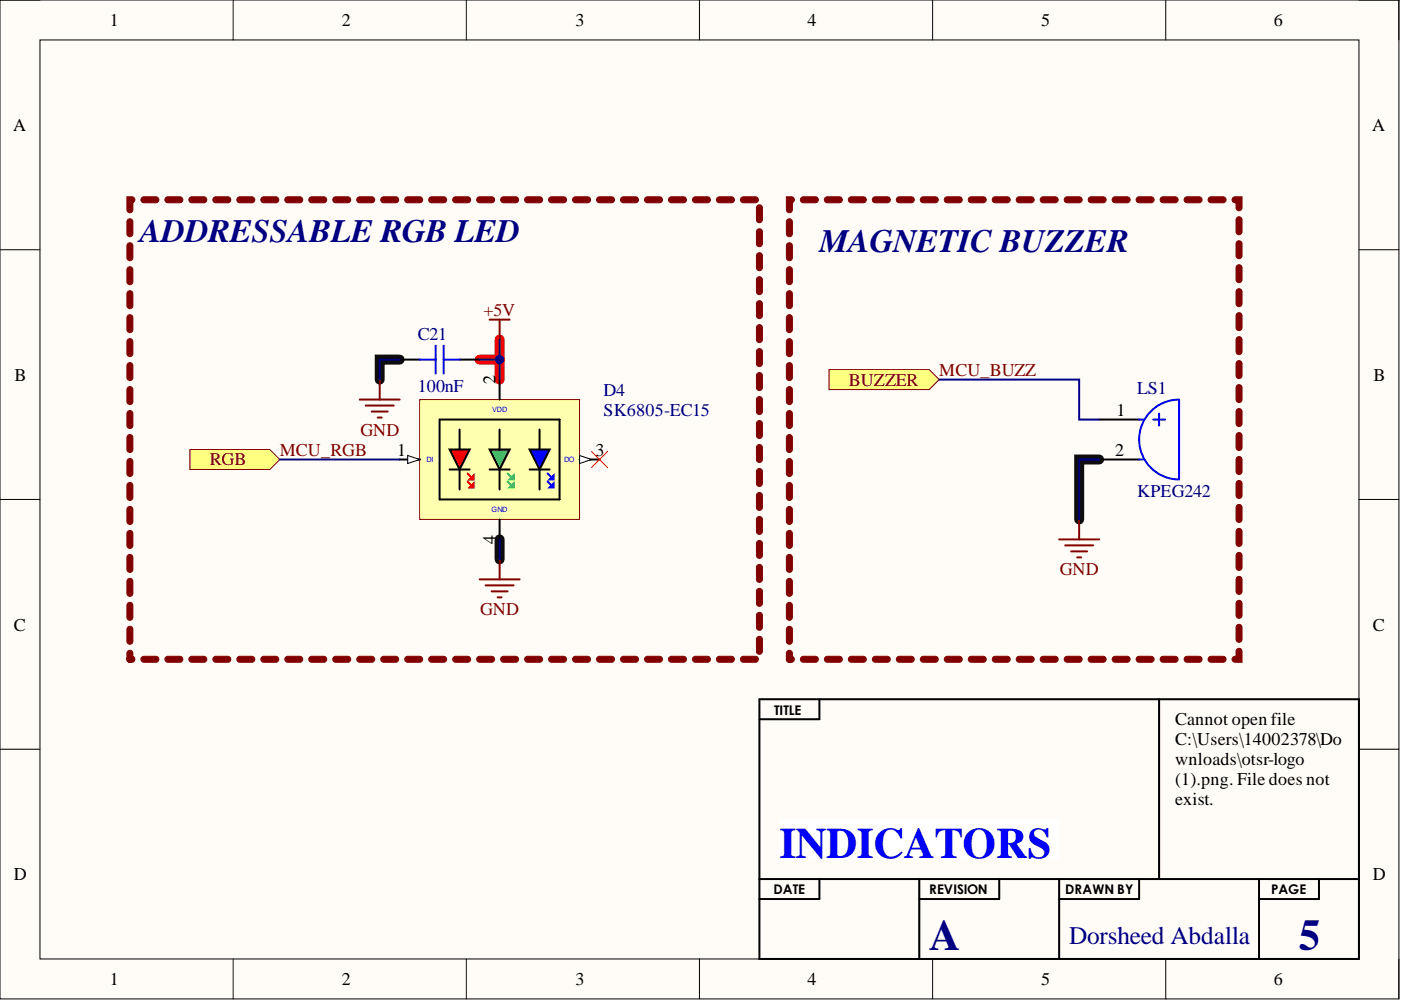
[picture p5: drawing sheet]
<svg xmlns="http://www.w3.org/2000/svg" width="178mm" height="127mm" viewBox="0 0 178 127" stroke-linecap="round" stroke-linejoin="round" font-family="sans-serif">
<path d="M0 0h177.5v126.7h-177.5z" fill-rule="evenodd" fill="#fffcf8"/>
<path d="M0 0h177.5v126.7h-177.5z" fill="none" stroke="#000" stroke-width=".13"/>
<path d="M5.1 5.1h167.4v116.6h-167.4z" fill-rule="evenodd" fill="#fffcf8"/>
<g fill="none" stroke="#000" stroke-width=".13">
<path d="M0 0h5.1M29.6 0v5.1M59.2 0v5.1M88.8 0v5.1M118.4 0v5.1M147.9 0v5.1M172.5 0h5v5.1M5.1 5.1h167.4v116.6h-167.4zM0 31.7h5.1M172.5 31.7h5M0 63.4h5.1M172.5 63.4h5"/>
<path d="M0 95.1h5.1M172.5 95.1h5M29.6 121.7v5M59.2 121.7v5M88.8 121.7v5M118.4 121.7v5M147.9 121.7v5M177.5 121.7v5"/>
</g>
<path d="M60.9 45.6h2.5M63.4 43.1v5.1" fill="none" stroke="#f00" stroke-width="1.3"/>
<path d="M50.7 45.6h-2.5v2.6M139.5 58.3h-2.5v7.6M63.4 68.4v2.6" fill="none" stroke="#101010" stroke-width="1.3"/>
<path d="M53.3 50.7h20.3v15.2h-20.3z" fill-rule="evenodd" fill="#ffffb0"/>
<path d="M53.3 50.7h20.3v15.2h-20.3z" fill="none" stroke="#800000" stroke-width=".13"/>
<path d="M50.7 58.3h2.6" fill="none" stroke="#000" stroke-width=".25"/>
<path d="M51.7 57.8l1.6 .5-1.6 .5z" fill="#f8fcff"/>
<path d="M51.7 57.8l1.6 .5-1.6 .5z" fill="none" stroke="#000" stroke-width=".13"/>
<path d="M63.4 48.2v2.5M73.6 58.3h2.5M63.4 65.9v2.5" fill="none" stroke="#000" stroke-width=".25"/>
<path d="M73.6 57.8l1.5 .5-1.5 .5z" fill="#f8fcff"/>
<path d="M73.6 57.8l1.5 .5-1.5 .5z" fill="none" stroke="#000" stroke-width=".13"/>
<path d="M57.1 59.6h2.5M58.3 59.6v2.5" fill="none" stroke="#000" stroke-width=".25"/>
<path d="M57.1 57h2.5l-1.3 2.6z" fill-rule="evenodd" fill="#f00"/>
<path d="M57.1 57h2.5l-1.3 2.6z" fill="none" stroke="#000" stroke-width=".25"/>
<path d="M59.6 60.8l.5-.5v.5z" fill="#f00"/>
<path d="M59.3 60.1l.6 .5M59.3 61.1l.6 .5M59.6 60.8l.5-.5v.5z" fill="none" stroke="#f00" stroke-width=".25"/>
<path d="M62.1 59.6h2.6M63.4 59.6v2.5" fill="none" stroke="#000" stroke-width=".25"/>
<path d="M62.1 57h2.6l-1.3 2.6z" fill-rule="evenodd" fill="#0f0"/>
<path d="M62.1 57h2.6l-1.3 2.6z" fill="none" stroke="#000" stroke-width=".25"/>
<path d="M64.7 60.8l.5-.5v.5z" fill="#0f0"/>
<path d="M64.4 60.1l.5 .5M64.7 60.8l.5-.5v.5z" fill="none" stroke="#0f0" stroke-width=".25"/>
<path d="M64.7 61.8l.5-.5v.5z" fill="#0f0"/>
<path d="M64.4 61.1l.5 .5M64.7 61.8l.5-.5v.5z" fill="none" stroke="#0f0" stroke-width=".25"/>
<path d="M67.2 59.6h2.5" fill="none" stroke="#000" stroke-width=".25"/>
<path d="M67.2 57h2.5l-1.2 2.6z" fill-rule="evenodd" fill="#00f"/>
<path d="M67.2 57h2.5l-1.2 2.6zM68.5 59.6v2.5" fill="none" stroke="#000" stroke-width=".25"/>
<path d="M69.7 60.8l.6-.5v.5z" fill="#00f"/>
<path d="M69.5 60.1l.5 .5M69.7 60.8l.6-.5v.5z" fill="none" stroke="#00f" stroke-width=".25"/>
<path d="M69.7 61.8l.6-.5v.5z" fill="#00f"/>
<path d="M69.5 61.1l.5 .5M69.7 61.8l.6-.5v.5z" fill="none" stroke="#00f" stroke-width=".25"/>
<path d="M58.3 54.5v2.5M63.4 54.5v2.5M68.5 54.5v2.5" fill="none" stroke="#000" stroke-width=".25"/>
<path d="M59.6 61.8l.5-.5v.5z" fill="#f00"/>
<path d="M59.6 61.8l.5-.5v.5z" fill="none" stroke="#f00" stroke-width=".25"/>
<path d="M55.8 53.2h15.2v10.2h-15.2z" fill="none" stroke="#000" stroke-width=".25"/>
<path d="M45.7 50.7h5M46.4 51.5h3.6M47.2 52.2h2M47.9 53h.5M48.2 48.2v2.5M62.1 40.6h2.6M63.4 40.6v2.5M60.9 73.5h5M61.6 74.3h3.6M62.4 75h2M63.2 75.8h.5M63.4 71v2.5" fill="none" stroke="#800000" stroke-width=".25"/>
<path d="M24.1 57h10.1l1.3 1.3-1.3 1.3h-10.1z" fill-rule="evenodd" fill="#ffff80"/>
<path d="M24.1 57h10.1l1.3 1.3-1.3 1.3h-10.1z" fill="none" stroke="#800000" stroke-width=".13"/>
<path d="M75.1 57.3l2 2M77.1 57.3l-2 2" fill="none" stroke="#f00" stroke-width=".13"/>
<path d="M134.4 68.4h5.1M135.2 69.2h3.5M135.9 70h2.1M136.7 70.7h.5M137 65.9v2.5" fill="none" stroke="#800000" stroke-width=".25"/>
<path d="M105.2 46.9h12.7l1.3 1.3-1.3 1.2h-12.7z" fill-rule="evenodd" fill="#ffff80"/>
<path d="M105.2 46.9h12.7l1.3 1.3-1.3 1.2h-12.7z" fill="none" stroke="#800000" stroke-width=".13"/>
<path d="M96.4 88.7h76.1v33h-76.1zM104 88.7v2.6h-7.6M147.1 88.7v22.8M96.4 111.5h76.1M104 111.5v2.6h-7.6M116.7 111.5v10.2M126.8 111.5v2.6h-10.1M134.4 111.5v10.2M144.6 111.5v2.6h-10.2M159.8 111.5v10.2M167.4 111.5v2.6h-7.6" fill="none" stroke="#000" stroke-width=".25"/>
<path d="M98.9 103.9h35.5v5.1h-35.5z" fill-rule="evenodd" fill="#fff"/>
<path d="M98.9 103.9h35.5v5.1h-35.5z" fill="none" stroke="#fff" stroke-width=".13"/>
<path d="M50.7 45.6h2.6M58.3 45.6h2.6M139.5 53.2h5.1M139.5 58.3h5.1" fill="none" stroke="#000" stroke-width=".25"/>
<path d="M53.3 45.6h2M55.3 43.9v3.5M56.3 43.9v3.5M56.3 45.6h2M144.6 53.2h.5M144.6 58.3h.5M146.3 53.2h1.6M147.1 52.5v1.5M149.6 50.7a5.1 5.1 0 0 0-5 5 5.1 5.1 0 0 0 4.9 5.1M149.6 50.7v10.1" fill="none" stroke="#00f" stroke-width=".25"/>
<g fill="#800000" stroke="#800000" stroke-width=".13">
<path d="M16.2 82.7a.38 .38 0 0 1 .4-.2 .38 .38 0 0 1 .3 .4v.7a.38 .38 0 0 1-.4 .4 .38 .38 0 0 1-.4-.4zM16.2 79.7a.38 .38 0 0 1 .4-.2 .38 .38 0 0 1 .3 .3v1.6a.38 .38 0 0 1-.4 .3 .38 .38 0 0 1-.4-.3zM16.2 76.6a.38 .38 0 0 1 .4-.2 .38 .38 0 0 1 .3 .4v1.5a.38 .38 0 0 1-.4 .4 .38 .38 0 0 1-.4-.4zM16.2 73.6a.38 .38 0 0 1 .4-.2 .38 .38 0 0 1 .3 .4v1.5a.38 .38 0 0 1-.4 .4 .38 .38 0 0 1-.4-.4zM16.2 70.5a.38 .38 0 0 1 .4-.1 .38 .38 0 0 1 .3 .3v1.5a.38 .38 0 0 1-.4 .4 .38 .38 0 0 1-.4-.4zM16.2 67.5a.38 .38 0 0 1 .4-.2 .38 .38 0 0 1 .3 .4v1.5a.38 .38 0 0 1-.4 .4 .38 .38 0 0 1-.4-.4zM16.2 64.4a.38 .38 0 0 1 .4-.1 .38 .38 0 0 1 .3 .3v1.6a.38 .38 0 0 1-.4 .3 .38 .38 0 0 1-.4-.3zM16.2 61.4a.38 .38 0 0 1 .4-.2 .38 .38 0 0 1 .3 .4v1.5a.38 .38 0 0 1-.4 .4 .38 .38 0 0 1-.4-.4zM16.2 58.4a.38 .38 0 0 1 .4-.2 .38 .38 0 0 1 .3 .4v1.5a.38 .38 0 0 1-.4 .4 .38 .38 0 0 1-.4-.4zM16.2 55.3a.38 .38 0 0 1 .4-.2 .38 .38 0 0 1 .3 .4v1.5a.38 .38 0 0 1-.4 .4 .38 .38 0 0 1-.4-.4zM16.2 52.3a.38 .38 0 0 1 .4-.2 .38 .38 0 0 1 .3 .4v1.5a.38 .38 0 0 1-.4 .4 .38 .38 0 0 1-.4-.4zM16.2 49.2a.38 .38 0 0 1 .4-.1 .38 .38 0 0 1 .3 .3v1.5a.38 .38 0 0 1-.4 .4 .38 .38 0 0 1-.4-.4zM16.2 46.2a.38 .38 0 0 1 .4-.2 .38 .38 0 0 1 .3 .4v1.5a.38 .38 0 0 1-.4 .4 .38 .38 0 0 1-.4-.4zM16.2 43.2a.38 .38 0 0 1 .4-.2 .38 .38 0 0 1 .3 .3v1.6a.38 .38 0 0 1-.4 .3 .38 .38 0 0 1-.4-.3zM16.2 40.1a.38 .38 0 0 1 .4-.2 .38 .38 0 0 1 .3 .4v1.5a.38 .38 0 0 1-.4 .4 .38 .38 0 0 1-.4-.4zM16.2 37.1a.38 .38 0 0 1 .4-.2 .38 .38 0 0 1 .3 .4v1.5a.38 .38 0 0 1-.4 .4 .38 .38 0 0 1-.4-.4zM16.2 34a.38 .38 0 0 1 .4-.1 .38 .38 0 0 1 .3 .3v1.5a.38 .38 0 0 1-.4 .4 .38 .38 0 0 1-.4-.4zM16.2 31a.38 .38 0 0 1 .4-.2 .38 .38 0 0 1 .3 .4v1.5a.38 .38 0 0 1-.4 .4 .38 .38 0 0 1-.4-.4zM16.2 27.9a.38 .38 0 0 1 .4-.1 .38 .38 0 0 1 .3 .3v1.6a.38 .38 0 0 1-.4 .3 .38 .38 0 0 1-.4-.3zM16.1 25h.6a.38 .38 0 0 1 .4 .3 .38 .38 0 0 1-.4 .4h-.2l.4-.4v1.3a.38 .38 0 0 1-.4 .4 .38 .38 0 0 1-.4-.4zM17.9 25.2l.4-.2h1.5a.38 .38 0 0 1 .4 .3 .38 .38 0 0 1-.4 .4h-1.5a.38 .38 0 0 1-.4-.5zM21 25.2l.3-.2h1.5a.38 .38 0 0 1 .4 .3 .38 .38 0 0 1-.4 .4h-1.5a.38 .38 0 0 1-.3-.5zM24 25.2l.3-.2h1.6a.38 .38 0 0 1 .3 .3 .38 .38 0 0 1-.3 .4h-1.6a.38 .38 0 0 1-.3-.5zM27.1 25.2l.3-.2h1.5a.38 .38 0 0 1 .4 .3 .38 .38 0 0 1-.4 .4h-1.5a.38 .38 0 0 1-.3-.5zM30.1 25.2l.3-.2h1.6a.38 .38 0 0 1 .3 .3 .38 .38 0 0 1-.3 .4h-1.6a.38 .38 0 0 1-.3-.5zM33.2 25.2l.3-.2h1.5a.38 .38 0 0 1 .4 .3 .38 .38 0 0 1-.4 .4h-1.5a.38 .38 0 0 1-.3-.5zM36.2 25.2l.3-.2h1.5a.38 .38 0 0 1 .4 .3 .38 .38 0 0 1-.4 .4h-1.5a.38 .38 0 0 1-.3-.5zM39.2 25.2l.4-.2h1.5a.38 .38 0 0 1 .4 .3 .38 .38 0 0 1-.4 .4h-1.5a.38 .38 0 0 1-.4-.5zM42.3 25.2l.3-.2h1.5a.38 .38 0 0 1 .4 .3 .38 .38 0 0 1-.4 .4h-1.5a.38 .38 0 0 1-.3-.5zM45.3 25.2l.4-.2h1.5a.38 .38 0 0 1 .4 .3 .38 .38 0 0 1-.4 .4h-1.5a.38 .38 0 0 1-.4-.5zM48.4 25.2l.3-.2h1.5a.38 .38 0 0 1 .4 .3 .38 .38 0 0 1-.4 .4h-1.5a.38 .38 0 0 1-.3-.5zM51.4 25.2l.3-.2h1.6a.38 .38 0 0 1 .3 .3 .38 .38 0 0 1-.3 .4h-1.6a.38 .38 0 0 1-.3-.5zM54.5 25.2l.3-.2h1.5a.38 .38 0 0 1 .4 .3 .38 .38 0 0 1-.4 .4h-1.5a.38 .38 0 0 1-.3-.5zM57.5 25.2l.3-.2h1.5a.38 .38 0 0 1 .4 .3 .38 .38 0 0 1-.4 .4h-1.5a.38 .38 0 0 1-.3-.5zM60.5 25.2l.4-.2h1.5a.38 .38 0 0 1 .4 .3 .38 .38 0 0 1-.4 .4h-1.5a.38 .38 0 0 1-.4-.5zM63.6 25.2l.3-.2h1.5a.38 .38 0 0 1 .4 .3 .38 .38 0 0 1-.4 .4h-1.5a.38 .38 0 0 1-.3-.5zM66.6 25.2l.4-.2h1.5a.38 .38 0 0 1 .4 .3 .38 .38 0 0 1-.4 .4h-1.5a.38 .38 0 0 1-.4-.5zM69.7 25.2l.3-.2h1.5a.38 .38 0 0 1 .4 .3 .38 .38 0 0 1-.4 .4h-1.5a.38 .38 0 0 1-.3-.5zM72.7 25.2l.3-.2h1.6a.38 .38 0 0 1 .3 .3 .38 .38 0 0 1-.3 .4h-1.6a.38 .38 0 0 1-.3-.5zM75.8 25.2l.3-.2h1.5a.38 .38 0 0 1 .4 .3 .38 .38 0 0 1-.4 .4h-1.5a.38 .38 0 0 1-.3-.5zM78.8 25.2l.3-.2h1.6a.38 .38 0 0 1 .3 .3 .38 .38 0 0 1-.3 .4h-1.6a.38 .38 0 0 1-.3-.5zM81.8 25.2l.4-.2h1.5a.38 .38 0 0 1 .4 .3 .38 .38 0 0 1-.4 .4h-1.5a.38 .38 0 0 1-.4-.5zM84.9 25.2l.3-.2h1.5a.38 .38 0 0 1 .4 .3 .38 .38 0 0 1-.4 .4h-1.5a.38 .38 0 0 1-.3-.5zM87.9 25.2l.4-.2h1.5a.38 .38 0 0 1 .4 .3 .38 .38 0 0 1-.4 .4h-1.5a.38 .38 0 0 1-.4-.5zM91 25.2l.3-.2h1.5a.38 .38 0 0 1 .4 .3 .38 .38 0 0 1-.4 .4h-1.5a.38 .38 0 0 1-.3-.5zM94 25.2l.3-.2h1.6a.38 .38 0 0 1 .3 .3 .38 .38 0 0 1-.3 .4h-1.6a.38 .38 0 0 1-.3-.5zM96 26.2a.38 .38 0 0 1 .5-.2 .38 .38 0 0 1 .3 .4v1.5a.38 .38 0 0 1-.4 .4 .38 .38 0 0 1-.4-.4zM96 29.2a.38 .38 0 0 1 .5-.2 .38 .38 0 0 1 .3 .4v1.5a.38 .38 0 0 1-.4 .4 .38 .38 0 0 1-.4-.4zM96 32.3a.38 .38 0 0 1 .5-.2 .38 .38 0 0 1 .3 .3v1.6a.38 .38 0 0 1-.4 .3 .38 .38 0 0 1-.4-.3zM96 35.3a.38 .38 0 0 1 .5-.2 .38 .38 0 0 1 .3 .4v1.5a.38 .38 0 0 1-.4 .4 .38 .38 0 0 1-.4-.4zM96 38.3a.38 .38 0 0 1 .5-.1 .38 .38 0 0 1 .3 .3v1.5a.38 .38 0 0 1-.4 .4 .38 .38 0 0 1-.4-.4zM96 41.4a.38 .38 0 0 1 .5-.2 .38 .38 0 0 1 .3 .4v1.5a.38 .38 0 0 1-.4 .4 .38 .38 0 0 1-.4-.4zM96 44.4a.38 .38 0 0 1 .5-.2 .38 .38 0 0 1 .3 .4v1.5a.38 .38 0 0 1-.4 .4 .38 .38 0 0 1-.4-.4zM96 47.5a.38 .38 0 0 1 .5-.2 .38 .38 0 0 1 .3 .4v1.5a.38 .38 0 0 1-.4 .4 .38 .38 0 0 1-.4-.4zM96 50.5a.38 .38 0 0 1 .5-.2 .38 .38 0 0 1 .3 .4v1.5a.38 .38 0 0 1-.4 .4 .38 .38 0 0 1-.4-.4zM96 53.5a.38 .38 0 0 1 .5-.1 .38 .38 0 0 1 .3 .3v1.6a.38 .38 0 0 1-.4 .3 .38 .38 0 0 1-.4-.3zM96 56.6a.38 .38 0 0 1 .5-.2 .38 .38 0 0 1 .3 .4v1.5a.38 .38 0 0 1-.4 .4 .38 .38 0 0 1-.4-.4zM96 59.6a.38 .38 0 0 1 .5-.1 .38 .38 0 0 1 .3 .3v1.5a.38 .38 0 0 1-.4 .4 .38 .38 0 0 1-.4-.4zM96 62.7a.38 .38 0 0 1 .5-.2 .38 .38 0 0 1 .3 .4v1.5a.38 .38 0 0 1-.4 .4 .38 .38 0 0 1-.4-.4zM96 65.7a.38 .38 0 0 1 .5-.2 .38 .38 0 0 1 .3 .4v1.5a.38 .38 0 0 1-.4 .4 .38 .38 0 0 1-.4-.4zM96 68.8a.38 .38 0 0 1 .5-.2 .38 .38 0 0 1 .3 .3v1.6a.38 .38 0 0 1-.4 .3 .38 .38 0 0 1-.4-.3zM96 71.8a.38 .38 0 0 1 .5-.2 .38 .38 0 0 1 .3 .4v1.5a.38 .38 0 0 1-.4 .4 .38 .38 0 0 1-.4-.4zM96 74.8a.38 .38 0 0 1 .5-.1 .38 .38 0 0 1 .3 .3v1.5a.38 .38 0 0 1-.4 .4 .38 .38 0 0 1-.4-.4zM96 77.9a.38 .38 0 0 1 .5-.2 .38 .38 0 0 1 .3 .4v1.5a.38 .38 0 0 1-.4 .4 .38 .38 0 0 1-.4-.4zM96 80.9a.38 .38 0 0 1 .5-.2 .38 .38 0 0 1 .3 .4v1.5a.38 .38 0 0 1-.4 .4 .38 .38 0 0 1-.4-.4zM94 83.5l.3-.2h1.6a.38 .38 0 0 1 .3 .3 .38 .38 0 0 1-.3 .4h-1.6a.38 .38 0 0 1-.3-.5zM91 83.5l.3-.2h1.5a.38 .38 0 0 1 .4 .3 .38 .38 0 0 1-.4 .4h-1.5a.38 .38 0 0 1-.3-.5zM87.9 83.5l.4-.2h1.5a.38 .38 0 0 1 .4 .3 .38 .38 0 0 1-.4 .4h-1.5a.38 .38 0 0 1-.4-.5zM84.9 83.5l.3-.2h1.5a.38 .38 0 0 1 .4 .3 .38 .38 0 0 1-.4 .4h-1.5a.38 .38 0 0 1-.3-.5zM81.8 83.5l.4-.2h1.5a.38 .38 0 0 1 .4 .3 .38 .38 0 0 1-.4 .4h-1.5a.38 .38 0 0 1-.4-.5zM78.8 83.5l.3-.2h1.6a.38 .38 0 0 1 .3 .3 .38 .38 0 0 1-.3 .4h-1.6a.38 .38 0 0 1-.3-.5zM75.8 83.5l.3-.2h1.5a.38 .38 0 0 1 .4 .3 .38 .38 0 0 1-.4 .4h-1.5a.38 .38 0 0 1-.3-.5zM72.7 83.5l.3-.2h1.6a.38 .38 0 0 1 .3 .3 .38 .38 0 0 1-.3 .4h-1.6a.38 .38 0 0 1-.3-.5zM69.7 83.5l.3-.2h1.5a.38 .38 0 0 1 .4 .3 .38 .38 0 0 1-.4 .4h-1.5a.38 .38 0 0 1-.3-.5zM66.6 83.5l.4-.2h1.5a.38 .38 0 0 1 .4 .3 .38 .38 0 0 1-.4 .4h-1.5a.38 .38 0 0 1-.4-.5zM63.6 83.5l.3-.2h1.5a.38 .38 0 0 1 .4 .3 .38 .38 0 0 1-.4 .4h-1.5a.38 .38 0 0 1-.3-.5zM60.5 83.5l.4-.2h1.5a.38 .38 0 0 1 .4 .3 .38 .38 0 0 1-.4 .4h-1.5a.38 .38 0 0 1-.4-.5zM57.5 83.5l.3-.2h1.5a.38 .38 0 0 1 .4 .3 .38 .38 0 0 1-.4 .4h-1.5a.38 .38 0 0 1-.3-.5zM54.5 83.5l.3-.2h1.5a.38 .38 0 0 1 .4 .3 .38 .38 0 0 1-.4 .4h-1.5a.38 .38 0 0 1-.3-.5zM51.4 83.5l.3-.2h1.6a.38 .38 0 0 1 .3 .3 .38 .38 0 0 1-.3 .4h-1.6a.38 .38 0 0 1-.3-.5zM48.4 83.5l.3-.2h1.5a.38 .38 0 0 1 .4 .3 .38 .38 0 0 1-.4 .4h-1.5a.38 .38 0 0 1-.3-.5zM45.3 83.5l.4-.2h1.5a.38 .38 0 0 1 .4 .3 .38 .38 0 0 1-.4 .4h-1.5a.38 .38 0 0 1-.4-.5zM42.3 83.5l.3-.2h1.5a.38 .38 0 0 1 .4 .3 .38 .38 0 0 1-.4 .4h-1.5a.38 .38 0 0 1-.3-.5zM39.2 83.5l.4-.2h1.5a.38 .38 0 0 1 .4 .3 .38 .38 0 0 1-.4 .4h-1.5a.38 .38 0 0 1-.4-.5zM36.2 83.5l.3-.2h1.5a.38 .38 0 0 1 .4 .3 .38 .38 0 0 1-.4 .4h-1.5a.38 .38 0 0 1-.3-.5zM33.2 83.5l.3-.2h1.5a.38 .38 0 0 1 .4 .3 .38 .38 0 0 1-.4 .4h-1.5a.38 .38 0 0 1-.3-.5zM30.1 83.5l.3-.2h1.6a.38 .38 0 0 1 .3 .3 .38 .38 0 0 1-.3 .4h-1.6a.38 .38 0 0 1-.3-.5zM27.1 83.5l.3-.2h1.5a.38 .38 0 0 1 .4 .3 .38 .38 0 0 1-.4 .4h-1.5a.38 .38 0 0 1-.3-.5zM24 83.5l.3-.2h1.6a.38 .38 0 0 1 .3 .3 .38 .38 0 0 1-.3 .4h-1.6a.38 .38 0 0 1-.3-.5zM21 83.5l.3-.2h1.5a.38 .38 0 0 1 .4 .3 .38 .38 0 0 1-.4 .4h-1.5a.38 .38 0 0 1-.3-.5zM17.9 83.5l.4-.2h1.5a.38 .38 0 0 1 .4 .3 .38 .38 0 0 1-.4 .4h-1.5a.38 .38 0 0 1-.4-.5zM16.2 83.5a.55 .55 0 0 1 .5-.2 .55 .55 0 0 1 .4 .3 .52 .52 0 0 1-.5 .4 .52 .52 0 0 1-.5-.4z"/>
<path d="M99.9 82.7a.38 .38 0 0 1 .4-.2 .38 .38 0 0 1 .3 .4v.7a.38 .38 0 0 1-.4 .4 .38 .38 0 0 1-.4-.4zM99.9 79.7a.38 .38 0 0 1 .4-.2 .38 .38 0 0 1 .3 .3v1.6a.38 .38 0 0 1-.4 .3 .38 .38 0 0 1-.4-.3zM99.9 76.6a.38 .38 0 0 1 .4-.2 .38 .38 0 0 1 .3 .4v1.5a.38 .38 0 0 1-.4 .4 .38 .38 0 0 1-.4-.4zM99.9 73.6a.38 .38 0 0 1 .4-.2 .38 .38 0 0 1 .3 .4v1.5a.38 .38 0 0 1-.4 .4 .38 .38 0 0 1-.4-.4zM99.9 70.5a.38 .38 0 0 1 .4-.1 .38 .38 0 0 1 .3 .3v1.5a.38 .38 0 0 1-.4 .4 .38 .38 0 0 1-.4-.4zM99.9 67.5a.38 .38 0 0 1 .4-.2 .38 .38 0 0 1 .3 .4v1.5a.38 .38 0 0 1-.4 .4 .38 .38 0 0 1-.4-.4zM99.9 64.4a.38 .38 0 0 1 .4-.1 .38 .38 0 0 1 .3 .3v1.6a.38 .38 0 0 1-.4 .3 .38 .38 0 0 1-.4-.3zM99.9 61.4a.38 .38 0 0 1 .4-.2 .38 .38 0 0 1 .3 .4v1.5a.38 .38 0 0 1-.4 .4 .38 .38 0 0 1-.4-.4zM99.9 58.4a.38 .38 0 0 1 .4-.2 .38 .38 0 0 1 .3 .4v1.5a.38 .38 0 0 1-.4 .4 .38 .38 0 0 1-.4-.4zM99.9 55.3a.38 .38 0 0 1 .4-.2 .38 .38 0 0 1 .3 .4v1.5a.38 .38 0 0 1-.4 .4 .38 .38 0 0 1-.4-.4zM99.9 52.3a.38 .38 0 0 1 .4-.2 .38 .38 0 0 1 .3 .4v1.5a.38 .38 0 0 1-.4 .4 .38 .38 0 0 1-.4-.4zM99.9 49.2a.38 .38 0 0 1 .4-.1 .38 .38 0 0 1 .3 .3v1.5a.38 .38 0 0 1-.4 .4 .38 .38 0 0 1-.4-.4zM99.9 46.2a.38 .38 0 0 1 .4-.2 .38 .38 0 0 1 .3 .4v1.5a.38 .38 0 0 1-.4 .4 .38 .38 0 0 1-.4-.4zM99.9 43.2a.38 .38 0 0 1 .4-.2 .38 .38 0 0 1 .3 .3v1.6a.38 .38 0 0 1-.4 .3 .38 .38 0 0 1-.4-.3zM99.9 40.1a.38 .38 0 0 1 .4-.2 .38 .38 0 0 1 .3 .4v1.5a.38 .38 0 0 1-.4 .4 .38 .38 0 0 1-.4-.4zM99.9 37.1a.38 .38 0 0 1 .4-.2 .38 .38 0 0 1 .3 .4v1.5a.38 .38 0 0 1-.4 .4 .38 .38 0 0 1-.4-.4zM99.9 34a.38 .38 0 0 1 .4-.1 .38 .38 0 0 1 .3 .3v1.5a.38 .38 0 0 1-.4 .4 .38 .38 0 0 1-.4-.4zM99.9 31a.38 .38 0 0 1 .4-.2 .38 .38 0 0 1 .3 .4v1.5a.38 .38 0 0 1-.4 .4 .38 .38 0 0 1-.4-.4zM99.9 27.9a.38 .38 0 0 1 .4-.1 .38 .38 0 0 1 .3 .3v1.6a.38 .38 0 0 1-.4 .3 .38 .38 0 0 1-.4-.3zM99.8 25h.6a.38 .38 0 0 1 .4 .3 .38 .38 0 0 1-.4 .4h-.2l.4-.4v1.3a.38 .38 0 0 1-.4 .4 .38 .38 0 0 1-.4-.4zM101.6 25.2l.4-.2h1.5a.38 .38 0 0 1 .4 .3 .38 .38 0 0 1-.4 .4h-1.5a.38 .38 0 0 1-.4-.5zM104.7 25.2l.3-.2h1.5a.38 .38 0 0 1 .4 .3 .38 .38 0 0 1-.4 .4h-1.5a.38 .38 0 0 1-.3-.5zM107.7 25.2l.3-.2h1.6a.38 .38 0 0 1 .3 .3 .38 .38 0 0 1-.3 .4h-1.6a.38 .38 0 0 1-.3-.5zM110.8 25.2l.3-.2h1.5a.38 .38 0 0 1 .4 .3 .38 .38 0 0 1-.4 .4h-1.5a.38 .38 0 0 1-.3-.5zM113.8 25.2l.3-.2h1.6a.38 .38 0 0 1 .3 .3 .38 .38 0 0 1-.3 .4h-1.6a.38 .38 0 0 1-.3-.5zM116.8 25.2l.4-.2h1.5a.38 .38 0 0 1 .4 .3 .38 .38 0 0 1-.4 .4h-1.5a.38 .38 0 0 1-.4-.5zM119.9 25.2l.3-.2h1.5a.38 .38 0 0 1 .4 .3 .38 .38 0 0 1-.4 .4h-1.5a.38 .38 0 0 1-.3-.5zM122.9 25.2l.4-.2h1.5a.38 .38 0 0 1 .4 .3 .38 .38 0 0 1-.4 .4h-1.5a.38 .38 0 0 1-.4-.5zM126 25.2l.3-.2h1.5a.38 .38 0 0 1 .4 .3 .38 .38 0 0 1-.4 .4h-1.5a.38 .38 0 0 1-.3-.5zM129 25.2l.3-.2h1.6a.38 .38 0 0 1 .3 .3 .38 .38 0 0 1-.3 .4h-1.6a.38 .38 0 0 1-.3-.5zM132.1 25.2l.3-.2h1.5a.38 .38 0 0 1 .4 .3 .38 .38 0 0 1-.4 .4h-1.5a.38 .38 0 0 1-.3-.5zM135.1 25.2l.3-.2h1.6a.38 .38 0 0 1 .3 .3 .38 .38 0 0 1-.3 .4h-1.6a.38 .38 0 0 1-.3-.5zM138.2 25.2l.3-.2h1.5a.38 .38 0 0 1 .4 .3 .38 .38 0 0 1-.4 .4h-1.5a.38 .38 0 0 1-.3-.5zM141.2 25.2l.3-.2h1.5a.38 .38 0 0 1 .4 .3 .38 .38 0 0 1-.4 .4h-1.5a.38 .38 0 0 1-.3-.5zM144.2 25.2l.4-.2h1.5a.38 .38 0 0 1 .4 .3 .38 .38 0 0 1-.4 .4h-1.5a.38 .38 0 0 1-.4-.5zM147.3 25.2l.3-.2h1.5a.38 .38 0 0 1 .4 .3 .38 .38 0 0 1-.4 .4h-1.5a.38 .38 0 0 1-.3-.5zM150.3 25.2l.4-.2h1.5a.38 .38 0 0 1 .4 .3 .38 .38 0 0 1-.4 .4h-1.5a.38 .38 0 0 1-.4-.5zM153.4 25.2l.3-.2h1.5a.38 .38 0 0 1 .4 .3 .38 .38 0 0 1-.4 .4h-1.5a.38 .38 0 0 1-.3-.5zM156.4 25.2l.3-.2h.9v1.4a.38 .38 0 0 1-.4 .3 .38 .38 0 0 1-.3-.3v-1.1l.3 .4h-.5a.38 .38 0 0 1-.3-.5zM156.9 27.7a.38 .38 0 0 1 .4-.2 .38 .38 0 0 1 .3 .4v1.5a.38 .38 0 0 1-.4 .4 .38 .38 0 0 1-.3-.4zM156.9 30.7a.38 .38 0 0 1 .4-.1 .38 .38 0 0 1 .3 .3v1.5a.38 .38 0 0 1-.4 .4 .38 .38 0 0 1-.3-.4zM156.9 33.8a.38 .38 0 0 1 .4-.2 .38 .38 0 0 1 .3 .4v1.5a.38 .38 0 0 1-.4 .4 .38 .38 0 0 1-.3-.4zM156.9 36.8a.38 .38 0 0 1 .4-.2 .38 .38 0 0 1 .3 .4v1.5a.38 .38 0 0 1-.4 .4 .38 .38 0 0 1-.3-.4zM156.9 39.9a.38 .38 0 0 1 .4-.2 .38 .38 0 0 1 .3 .3v1.6a.38 .38 0 0 1-.4 .3 .38 .38 0 0 1-.3-.3zM156.9 42.9a.38 .38 0 0 1 .4-.2 .38 .38 0 0 1 .3 .4v1.5a.38 .38 0 0 1-.4 .4 .38 .38 0 0 1-.3-.4zM156.9 45.9a.38 .38 0 0 1 .4-.1 .38 .38 0 0 1 .3 .3v1.6a.38 .38 0 0 1-.4 .3 .38 .38 0 0 1-.3-.3zM156.9 49a.38 .38 0 0 1 .4-.2 .38 .38 0 0 1 .3 .4v1.5a.38 .38 0 0 1-.4 .4 .38 .38 0 0 1-.3-.4zM156.9 52a.38 .38 0 0 1 .4-.2 .38 .38 0 0 1 .3 .4v1.5a.38 .38 0 0 1-.4 .4 .38 .38 0 0 1-.3-.4zM156.9 55.1a.38 .38 0 0 1 .4-.2 .38 .38 0 0 1 .3 .4v1.5a.38 .38 0 0 1-.4 .4 .38 .38 0 0 1-.3-.4zM156.9 58.1a.38 .38 0 0 1 .4-.2 .38 .38 0 0 1 .3 .4v1.5a.38 .38 0 0 1-.4 .4 .38 .38 0 0 1-.3-.4zM156.9 61.2a.38 .38 0 0 1 .4-.2 .38 .38 0 0 1 .3 .3v1.6a.38 .38 0 0 1-.4 .3 .38 .38 0 0 1-.3-.3zM156.9 64.2a.38 .38 0 0 1 .4-.2 .38 .38 0 0 1 .3 .4v1.5a.38 .38 0 0 1-.4 .4 .38 .38 0 0 1-.3-.4zM156.9 67.2a.38 .38 0 0 1 .4-.1 .38 .38 0 0 1 .3 .3v1.5a.38 .38 0 0 1-.4 .4 .38 .38 0 0 1-.3-.4zM156.9 70.3a.38 .38 0 0 1 .4-.2 .38 .38 0 0 1 .3 .4v1.5a.38 .38 0 0 1-.4 .4 .38 .38 0 0 1-.3-.4zM156.9 73.3a.38 .38 0 0 1 .4-.2 .38 .38 0 0 1 .3 .4v1.5a.38 .38 0 0 1-.4 .4 .38 .38 0 0 1-.3-.4zM156.9 76.4a.38 .38 0 0 1 .4-.2 .38 .38 0 0 1 .3 .3v1.6a.38 .38 0 0 1-.4 .4 .38 .38 0 0 1-.3-.4zM156.9 79.4a.38 .38 0 0 1 .4-.2 .38 .38 0 0 1 .3 .4v1.5a.38 .38 0 0 1-.4 .4 .38 .38 0 0 1-.3-.4zM156.9 82.4a.38 .38 0 0 1 .4-.1 .38 .38 0 0 1 .3 .3v1.4h-.9a.38 .38 0 0 1-.3-.4 .38 .38 0 0 1 .3-.3h.5l-.3 .3zM153.4 83.5l.3-.2h1.5a.38 .38 0 0 1 .4 .3 .38 .38 0 0 1-.4 .4h-1.5a.38 .38 0 0 1-.3-.5zM150.3 83.5l.4-.2h1.5a.38 .38 0 0 1 .4 .3 .38 .38 0 0 1-.4 .4h-1.5a.38 .38 0 0 1-.4-.5zM147.3 83.5l.3-.2h1.5a.38 .38 0 0 1 .4 .3 .38 .38 0 0 1-.4 .4h-1.5a.38 .38 0 0 1-.3-.5zM144.2 83.5l.4-.2h1.5a.38 .38 0 0 1 .4 .3 .38 .38 0 0 1-.4 .4h-1.5a.38 .38 0 0 1-.4-.5zM141.2 83.5l.3-.2h1.5a.38 .38 0 0 1 .4 .3 .38 .38 0 0 1-.4 .4h-1.5a.38 .38 0 0 1-.3-.5zM138.2 83.5l.3-.2h1.5a.38 .38 0 0 1 .4 .3 .38 .38 0 0 1-.4 .4h-1.5a.38 .38 0 0 1-.3-.5zM135.1 83.5l.3-.2h1.6a.38 .38 0 0 1 .3 .3 .38 .38 0 0 1-.3 .4h-1.6a.38 .38 0 0 1-.3-.5zM132.1 83.5l.3-.2h1.5a.38 .38 0 0 1 .4 .3 .38 .38 0 0 1-.4 .4h-1.5a.38 .38 0 0 1-.3-.5zM129 83.5l.3-.2h1.6a.38 .38 0 0 1 .3 .3 .38 .38 0 0 1-.3 .4h-1.6a.38 .38 0 0 1-.3-.5zM126 83.5l.3-.2h1.5a.38 .38 0 0 1 .4 .3 .38 .38 0 0 1-.4 .4h-1.5a.38 .38 0 0 1-.3-.5zM122.9 83.5l.4-.2h1.5a.38 .38 0 0 1 .4 .3 .38 .38 0 0 1-.4 .4h-1.5a.38 .38 0 0 1-.4-.5zM119.9 83.5l.3-.2h1.5a.38 .38 0 0 1 .4 .3 .38 .38 0 0 1-.4 .4h-1.5a.38 .38 0 0 1-.3-.5zM116.8 83.5l.4-.2h1.5a.38 .38 0 0 1 .4 .3 .38 .38 0 0 1-.4 .4h-1.5a.38 .38 0 0 1-.4-.5zM113.8 83.5l.3-.2h1.6a.38 .38 0 0 1 .3 .3 .38 .38 0 0 1-.3 .4h-1.6a.38 .38 0 0 1-.3-.5zM110.8 83.5l.3-.2h1.5a.38 .38 0 0 1 .4 .3 .38 .38 0 0 1-.4 .4h-1.5a.38 .38 0 0 1-.3-.5zM107.7 83.5l.3-.2h1.6a.38 .38 0 0 1 .3 .3 .38 .38 0 0 1-.3 .4h-1.6a.38 .38 0 0 1-.3-.5zM104.7 83.5l.3-.2h1.5a.38 .38 0 0 1 .4 .3 .38 .38 0 0 1-.4 .4h-1.5a.38 .38 0 0 1-.3-.5zM101.6 83.5l.4-.2h1.5a.38 .38 0 0 1 .4 .3 .38 .38 0 0 1-.4 .4h-1.5a.38 .38 0 0 1-.4-.5zM99.9 83.5a.55 .55 0 0 1 .5-.2 .55 .55 0 0 1 .4 .3 .52 .52 0 0 1-.5 .4 .52 .52 0 0 1-.5-.4z"/>
</g>
<path d="M63.4 43.1v5.1" fill="none" stroke="#000080" stroke-width=".25"/>
<circle cx="63.4" cy="45.6" r=".51" fill="#000080"/>
<circle cx="63.4" cy="45.6" r=".51" fill="none" stroke="#000080" stroke-width=".13"/>
<path d="M60.9 45.6h2.5" fill="none" stroke="#000080" stroke-width=".25"/>
<circle cx="63.4" cy="45.6" r=".51" fill="#000080"/>
<circle cx="63.4" cy="45.6" r=".51" fill="none" stroke="#000080" stroke-width=".13"/>
<path d="M35.5 58.3h15.2M50.7 45.6h-2.5v2.6M119.2 48.2h17.8v5h2.5M139.5 58.3h-2.5v7.6M63.4 68.4v2.6" fill="none" stroke="#000080" stroke-width=".25"/>
<text font-size="5.5" fill="#00f" x="98.9" y="108.8">INDICATORS</text>
<g font-size="5.5" fill="#000080">
<text x="117.9" y="120.5">A</text>
<text x="164.9" y="120.5">5</text>
</g>
<g font-size="4.1" fill="#000080">
<text x="17.8" y="30.8">ADDRESSABLE RGB LED</text>
<text x="104" y="32">MAGNETIC BUZZER</text>
</g>
<text font-size="3.2" fill="#000080" x="135.7" y="119.7">Dorsheed Abdalla</text>
<g font-size="2.3">
<text x="13.9" y="3.3">1</text>
<text x="43.4" y="3.3">2</text>
<text x="73" y="3.3">3</text>
<text x="102.5" y="3.3">4</text>
<text x="132.1" y="3.3">5</text>
<text x="161.6" y="3.3">6</text>
<text x="1.7" y="16.6">A</text>
<text x="174.2" y="16.6">A</text>
<text x="1.9" y="48.3">B</text>
<text x="62.9" y="48.7" transform="rotate(-90 62.9 48.7)">2</text>
<text x="141.7" y="52.7">1</text>
<text x="174.3" y="48.3">B</text>
<text x="50.4" y="57.8">1</text>
<text x="75.6" y="57.8">3</text>
<text x="141.5" y="57.8">2</text>
<text x="62.9" y="69" transform="rotate(-90 62.9 69)">4</text>
<text x="1.8" y="80">C</text>
<text x="174.2" y="80">C</text>
<text x="149.1" y="92">Cannot open file</text>
<text x="149.1" y="94.5">C:\Users\14002378\Do</text>
<text x="149.1" y="97.1">wnloads\otsr-logo</text>
<text x="149.1" y="99.6">(1).png. File does not</text>
<text x="149.1" y="102.1">exist.</text>
<text x="1.8" y="111.7">D</text>
<text x="174.2" y="111.7">D</text>
<text x="13.9" y="125">1</text>
<text x="43.4" y="125">2</text>
<text x="73" y="125">3</text>
<text x="102.5" y="125">4</text>
<text x="132.1" y="125">5</text>
<text x="161.6" y="125">6</text>
</g>
<g font-size="2.3" fill="#800000">
<text x="61.4" y="40">+5V</text>
<text x="119.2" y="47.7">MCU_BUZZ</text>
<text x="107.7" y="48.9">BUZZER</text>
<text x="26.6" y="59.1">RGB</text>
<text x="35.5" y="57.8">MCU_RGB</text>
<text x="45.7" y="55.3">GND</text>
<text x="134.5" y="73">GND</text>
<text x="61" y="78.1">GND</text>
</g>
<g font-size="2.3" fill="#000080">
<text x="53" y="43.1">C21</text>
<text x="53" y="49.7">100nF</text>
<text x="76.6" y="50.2">D4</text>
<text x="76.6" y="52.7">SK6805-EC15</text>
<text x="144.3" y="49.9">LS1</text>
<text x="144.3" y="63.1">KPEG242</text>
</g>
<g font-size="1.7">
<text x="98.2" y="90.7">TITLE</text>
<text x="98.2" y="113.5">DATE</text>
<text x="117.9" y="113.5">REVISION</text>
<text x="135.2" y="113.5">DRAWN BY</text>
<text x="161.3" y="113.5">PAGE</text>
</g>
<g font-size=".9" fill="#00f">
<text x="62.5" y="52.3">VDD</text>
<text x="54.1" y="58.6">DI</text>
<text x="71.6" y="58.6">DO</text>
<text x="62.4" y="65">GND</text>
</g>
</svg>
